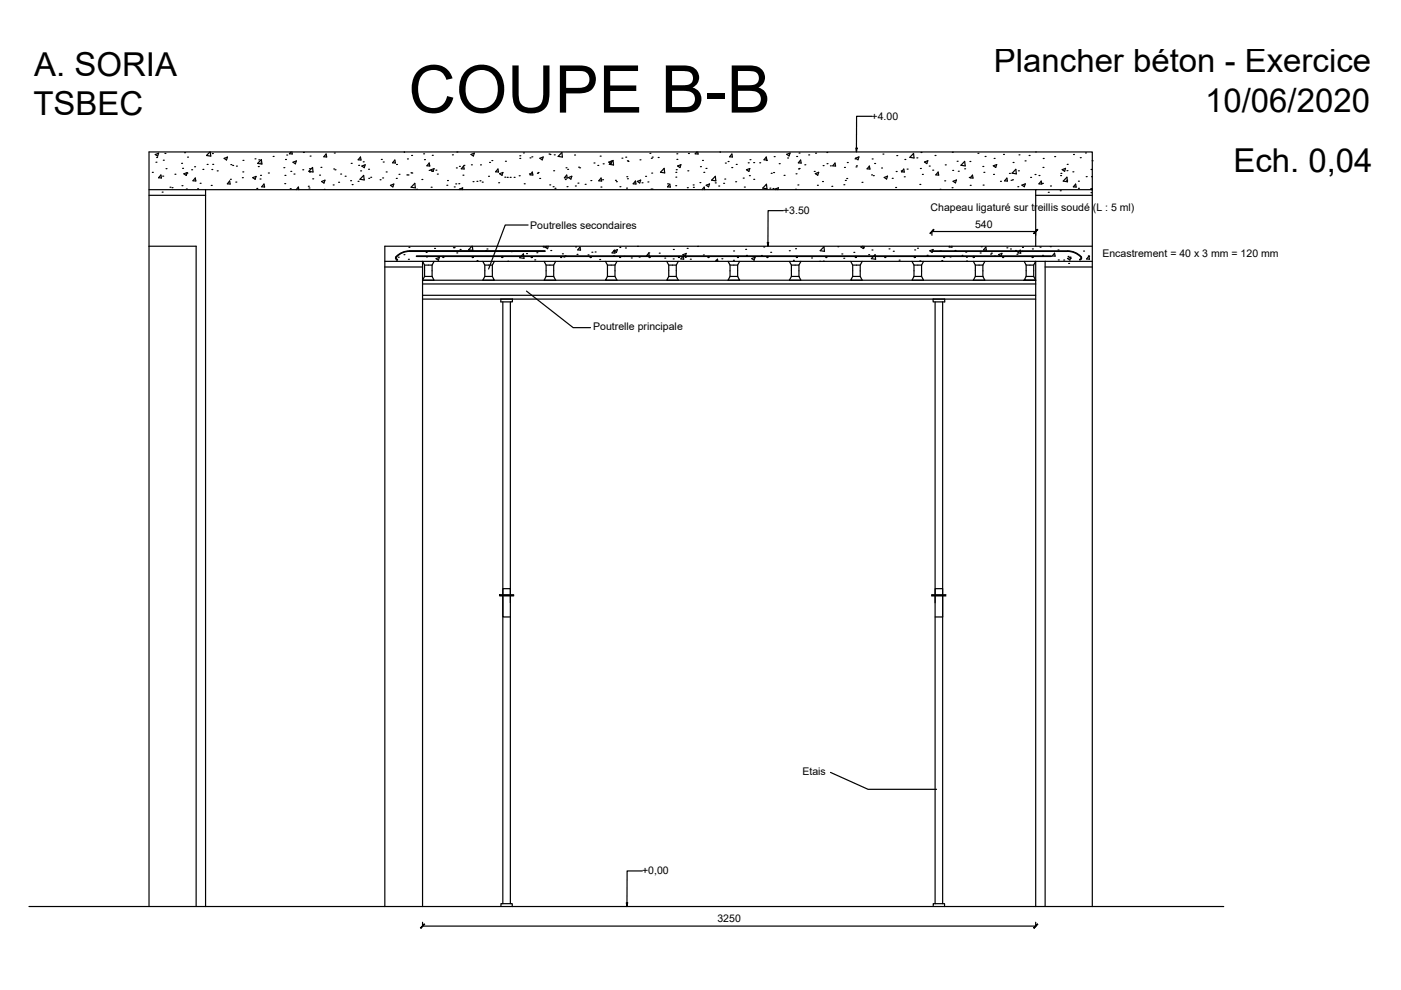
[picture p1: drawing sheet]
<svg xmlns="http://www.w3.org/2000/svg" width="297mm" height="210mm" viewBox="0 0 297 210" stroke-linecap="round" stroke-linejoin="round" font-family="sans-serif">
<!-- layer: Coffrage -->
<g fill="none" stroke="#000" stroke-width=".25">
<path d="M32.3 36.5h.1M32.9 32.8l.7-.3-.2 .6zM33.1 34.4h.1M33.2 33.4h.1M34.1 37.1l.1 .6h-.6zM34.5 37.3h.1M34.6 34h.1M35 32.5h.1M35.2 35.8h.1M36 39.7h.1M36.5 39.8h.1M37.1 36.9h.1"/>
<path d="M38.5 34.6h.1M38.6 39.4h.1M38.7 35.7h.1M39 36.9l.7-.3-.2 .6zM39.1 32.4h.1M39.6 36.7h.1M39.8 33.3h.1M40.6 36h.1M41.3 35.4h.1M41.4 37.7l.1 .7-.6-.1zM42.4 38.9h.1M43 35.9h.1"/>
<path d="M43.9 34.9h.1M44.5 32.2l-.7 .8 .9 .1-.1-.9M44.8 39.3h.1M44.9 35.9h.1M45 32.6h.1M45.1 34.9h.1M46.1 36.2h.1M47.5 33.6l.7-.3-.2 .6zM48.7 38.4l.1 .6h-.6zM48.8 38h.1M48.9 34.9h.1M49.3 35.1h.1"/>
<path d="M50 38.6h.1M50.1 35.2h.1M51.4 37.7h.1M51.5 36.4h.1M51.5 34h.1M53.6 37.7l.7-.3-.2 .6zM54.1 33.7h.1M54.4 40h.1M54.8 35.3h.1M54.9 33.9h.1M55.1 38h.1M55.2 37.2h.1"/>
<path d="M55.3 34.6h.1M55.4 33.8l.1 1-.9-.2zM56 39l.1 .7-.6-.1zM56.9 36.7h.1M57.9 33.2h.1M60.2 35.5h.1M60.4 38.9h.1M60.4 37.2h.1M60.5 33.8h.1M60.8 32.9h.1M61.7 36.3h.1M61.7 32.2l-.3 .4h.6l-.1-.4"/>
<path d="M62.1 34.4l.7-.3-.2 .6zM62.3 36.9h.1M64.2 36h.1M64.3 32.3h.1M65.4 39.5h.1M65.5 39.9h.1M65.6 35.8h.1M65.6 36.5h.1M65.7 33.1h.1M66.3 35.5l.1 1-.9-.2zM66.3 37.9h.1M67.7 37.1h.1"/>
<path d="M68 35.5h.1M68.2 38.5l.7-.3-.2 .6zM69.1 32.6l.2 .7-.7-.1zM70.6 39.2h.1M70.8 35.8h.1M70.9 32.4h.1M71 36h.1M71.8 38.7h.1M72.2 36.9h.1M73.2 37.4h.1M74.3 38.3h.1M74.5 34.6h.1"/>
<path d="M74.7 39.1h.1M75.9 38.4h.1M76 35.1h.1M76.4 33.3l.1 .6h-.6zM76.5 36.2h.1M76.7 35.2l.7-.3-.2 .6zM77 34.3h.1M77.1 37.2l.1 1-.9-.2zM78.1 35.9h.1M78.2 37.8h.1M78.6 37.6h.1M80.6 38.1h.1"/>
<path d="M80.8 33.8h.1M81.1 37.7h.1M81.3 34.4h.1M81.9 36.5h.1M82.8 39.3l.7-.3-.2 .6zM83.7 33.9l.1 .7-.6-.1zM84 37.8h.1M84.1 34.9h.1M84.6 37h.1M85.7 32.2h.1M86.3 37.1h.1M86.4 33.7h.1"/>
<path d="M86.5 37.1h.1M87.1 36.6h.1M87.3 33h.1M87.3 36.7h.1M88 38.9l.1 .9-.9-.1zM89.4 38.1h.1M89.8 32.6h.1M90 33.8h.1M91 36.1h.1M91 34.6l.1 .6-.6-.1zM91.3 36l.7-.2-.2 .6-.5-.4M91.4 39.7h.1"/>
<path d="M91.5 36.3h.1M91.7 32.9h.1M92.4 36.1h.1M92.7 36.9h.1M94.7 39.3h.1M94.9 38.3h.1M95.9 32.8h.1M96.3 39.6h.1M96.6 39h.1M96.8 35.6h.1M96.9 32.2h.1M97.3 38.9h.1"/>
<path d="M97.4 35.3h.1M98.2 37.1h.1M98.3 35.2l.1 .6h-.6zM98.4 35.1h.1M99.9 32.7l.7-.2-.2 .6zM99.9 34.9h.1M100.3 38.5h.1M101.1 38.4h.1M101.8 38.3h.1M101.9 35h.1M102.2 38.6h.1M103.6 37.4h.1"/>
<path d="M103.8 34.4h.1M104.3 34h.1M105.6 35.8l.1 .7-.6-.1zM105.7 38.7h.1M105.9 36.8l.7-.2-.2 .6zM107 37.6h.1M107.2 34.2h.1M107.5 37.6h.1M108.2 37.6h.1M109 37.6h.1M110.1 37.3h.1M110.2 33.6h.1"/>
<path d="M110.2 33h.1M111 32.4h.1M111.1 39h.1M112.3 36.9h.1M112.4 33.5h.1M112.8 33.3h.1M112.9 36.5l.1 .6h-.6zM113.9 36.8h.1M114.1 36.6h.1M114.4 37.8h.1M114.5 33.6l.7-.3-.2 .6zM116.4 32.6h.1"/>
<path d="M116.6 39.2h.1M116.6 32.8h.1M117.3 39.6h.1M117.4 36.2h.1M117.5 32.8h.1M117.7 39.9h.1M119.1 32.3l.1 1-.9-.1zM119.8 38.1h.1M120 35.6h.1M120.2 37.1l.1 .7-.6-.1zM120.2 39.6h.1M120.3 35.9h.1"/>
<path d="M120.5 37.6l.7-.2-.2 .6zM121.8 32.9h.1M122 39.4h.1M122.5 38.8h.1M122.7 35.4h.1M122.9 35.6h.1M124.1 39.1h.1M125.3 38.3h.1M125.9 34.6h.1M126.7 35.1h.1M127.2 33.1h.1M127.4 39.7h.1"/>
<path d="M127.4 37.8l.2 .6-.6-.1zM127.8 38.1h.1M127.9 34.7h.1M129.1 34.4l.7-.3-.2 .6zM130 34l.1 1-.9-.2zM130.5 38.2h.1M130.7 38.5h.1M131.4 39.6h.1M131.9 33.5h.1M132.7 33.3h.1M132.8 39.9h.1M132.9 37.5h.1"/>
<path d="M133 34.1h.1M133 37.9h.1M133.2 34.2h.1M134.7 38.4l.1 .6h-.6zM135.1 38.5l.7-.3-.2 .6zM135.7 33.9h.1M136.1 38.8h.1M136.9 37.4h.1M137.4 38.6h.1M137.8 32.5h.1M138.1 33.6h.1M138.2 36.7h.1"/>
<path d="M138.3 33.3h.1M139.5 33.4h.1M140.8 35.7l.1 1-.9-.2zM141.5 39h.1M142 39l.1 .7-.6-.1zM143.3 39.4h.1M143.3 36.5h.1M143.3 37.6h.1M143.4 36h.1M143.5 32.6h.1M143.5 33.8h.1M143.7 35.2l.7-.3-.2 .6z"/>
<path d="M145.7 39.8h.1M145.8 36.2h.1M146 32.5h.1M147 39.2h.1M147 39.7h.1M147.7 32.2l-.3 .4 .6 .1-.1-.5M148.4 38.7h.1M148.5 35.3h.1M148.9 34h.1M149.2 36.5h.1M149.7 35.7h.1M149.7 39.3l.7-.3-.2 .6z"/>
<path d="M151.7 38.8h.1M151.7 37.4l.1 .9-.9-.1zM152.4 39.4h.1M152.6 32.2h.1M152.7 32.2h.1M153.4 38.9h.1M153.7 38h.1M153.8 34.6h.1M154.4 34.2h.1M155.1 35.5h.1M155.2 32.7l.1 .6-.6-.1zM156 38.5h.1"/>
<path d="M156.1 34.9h.1M157.6 37.8h.1M157.8 39.7h.1M158.3 36l.7-.3-.2 .6zM158.6 34.5h.1M158.9 37.2h.1M159 33.9h.1M159.8 34.5h.1M159.8 38h.1M161.1 34.5h.1M162.5 33.3l.1 .6h-.6zM162.5 34h.1"/>
<path d="M162.5 39.1l.1 .9-.9-.1zM163.2 39.9h.1M163.5 36.7h.1M163.9 40h.1M164 36.6h.1M164.1 33.2h.1M165.2 34.7h.1M166.2 37.2h.1M166.8 32.7l.7-.3-.2 .7zM167 33.5h.1M168.8 36.9h.1M168.9 33.2h.1"/>
<path d="M169.2 39.2h.1M169.3 35.8h.1M169.4 32.4h.1M169.4 35.7h.1M169.7 33.9l.2 .7-.6-.1zM170.6 34.9h.1M171.5 32.8h.1M172.6 36.3h.1M172.9 36.8l.7-.3-.2 .7zM172.9 32.5h.1M173.3 39.3h.1M174.4 38.5h.1"/>
<path d="M174.5 35.1h.1M175.3 32.3h.1M175.3 34.7h.1M176.1 35.2h.1M176.4 39.5h.1M177 34.6l.2 .6h-.6zM178.9 39.2h.1M179 35.5h.1M179.2 38.3h.1M179.5 37.8h.1M179.6 34.5h.1M181.3 33.7h.1"/>
<path d="M181.4 33.5l.7-.2-.2 .6zM181.5 31.4h.2l-.1 .8zM181.5 35.4h.1M181.6 35.2h.1M182.8 38.7h.1M184.3 35.2l.1 .6h-.6l.5-.6M184.8 37.1h.1M184.8 24.7h-3.2v6.7M184.9 33.7h.1M185.2 37.2h.1M185.4 34.7h.1M186.9 35.6h.1"/>
<path d="M187.2 32.7h.1M187.5 37.6l.7-.3-.2 .7zM189.2 37.8h.1M189.9 39.8h.1M190 36.4h.1M190.1 33h.1M191.1 36.2h.1M191.6 35.8l.1 .7-.6-.1zM191.7 37.5h.1M191.8 33.8h.1M192.3 35.9h.1M193.7 32.5l.1 1-.9-.1z"/>
<path d="M194.4 33.5h.1M195 39.1h.1M195.1 35.7h.1M195.3 32.3h.1M195.6 37h.1M196 34.4l.7-.3-.2 .6zM197 35.2h.1M197.8 36.1h.1M198.2 33h.1M198.9 36.5l.1 .6h-.6zM200.3 38.3h.1M200.4 35h.1"/>
<path d="M201.8 39.8h.1M201.9 32.3h.1M202 36.1h.1M202.1 38.4l.7-.2-.2 .6zM202.9 34.2h.1M203.2 36.3h.1M204.5 35.8h.1M204.5 34.2l.1 1-.9-.2zM205.5 37.6h.1M205.6 34.2h.1M205.7 39.3h.1M206.2 37.1l.1 .7-.6-.1z"/>
<path d="M207.3 32.5h.1M208.4 35.3h.1M208.4 39.2h.1M208.6 36.5h.1M208.9 33.2h.1M210.6 35.2l.7-.3-.2 .6zM210.6 37h.1M210.8 33.6h.1M212.1 38.4h.1M212.8 32.7h.1M213.5 37.8l.1 .6-.6-.1zM214 36.8h.1"/>
<path d="M214.4 38.2h.1M214.7 38.1h.1M214.8 34.4h.1M215.4 35.9l.1 1-.9-.2zM215.8 39.6h.1M215.9 36.2h.1M216 32.8h.1M216.7 39.3l.7-.3-.2 .6zM217.3 34.1h.1M218.2 33h.1M218.5 37.6h.1M219.4 37h.1"/>
<path d="M219.6 32.2h.1M220.3 37.2h.1M220.8 38.4l.1 .6h-.6zM221 38.9h.1M221.1 35.5h.1M221.2 33.6h.1M222.7 39.4h.1M223.6 33.2h.1M224.9 37.2h.1M224.9 36.8h.1M225.9 35.7l-.7 .3 .5 .3 .2-.6M226.1 38.2h.1"/>
<path d="M226.2 36.2h.1M226.2 37.6l.1 .9-.9-.1zM226.3 34.9h.1M227.5 36.4h.1M227.6 32.8h.1M228.2 39.7l-.6-.1 .5-.6 .1 .7M228.6 39.9h.1M228.6 38.4h.1M229 33.4h.1M230.1 32.4h.1M230.3 37.5h.1M231.3 35.9h.1"/>
<path d="M231.4 37.5h.1M231.5 34.1h.1M231.6 39.9l-.3 .2 .3 .2M31.6 52.2h10v140M31.6 40.2h188M31.6 41.4h12M34.4 40.7h.1M39.5 40.1h.1M41.9 40h.1M43.6 40.2v152M61.5 40h.1M62.8 40.2l.5-.5 .1 .5"/>
<path d="M68.7 40.2h.1M81.6 55.4h8v136.8M81.6 56.6h8M84 55.3h.1M84.4 54.5h.1M85.6 54h.1M86.6 55h.1M86.7 52.4h.1M86.8 53.2a3.4 3.4 0 0 0-2.9 1.5l.2 .4 .2-.1a.32 .32 0 0 1-.2-.5l.8-.7 1.5-.5h29.2v-.1h-28.8M88.3 54.3h134.6v.1h-134.6zM88.3 40.1h.1M90 56.2v2.4"/>
<path d="M90.4 53.5h.1M90.4 54.5h.1M90.9 53.2h.1M91.6 58.6h-1.6l-.4 .8M91.6 58.6l.4 .8h-2.4M91.6 56.2v2.4M92 55.4l-.4 .8h-1.6l-.4-.8h142M92.1 52.7h.1M92.4 54.8l.8-.2-.3 .6zM96.1 52.5h.1M96.3 52.5h.1M96.9 53.6h.1"/>
<path d="M97.5 40.2l-.1-.1 .7-.3-.1 .4M97.6 52.9h.1M99.4 53.3h.1M100.1 52.2l-.8 .8 .9 .1v-.9M101.1 55.2h.1M102.4 55.4l.4 .8h1.6l.4-.8M102.8 58.6h1.6l.4 .8h-2.4zM102.8 56.2v2.4M103 53.1h.1M103.2 52.8h.1M104.4 56.2v2.4M106.4 54.5h.1"/>
<path d="M107.8 55.4h-.1M107.8 55.4h.1M108.4 53.4h.1M111 53.8l.1 1-.9-.2zM111.6 53.8h.1M112 47.7h-4.9l-3.5 9.3M113.4 55.1h.1M113.8 53.6h.1M115.3 52.2l-.1 .1 .6 .1v-.2M115.4 55.4l.4 .8h1.6l.4-.8M115.8 58.6h1.6l.4 .8h-2.4zM115.8 56.2v2.4"/>
<path d="M116 52.2l-.4 .2 .5 .3 .2-.5M116.8 53.1h.1M117.4 56.2v2.4M119.2 53.8h.1M119.6 54.5h.1M119.8 54.3h.1M122 52.4h.1M122.3 53.9h.1M123 52.4l.1 .6h-.6zM124.7 54h.1M125.5 53.5h.1M126.2 53.4h.1"/>
<path d="M127.1 55h.1M128.4 55.4l.4 .8h1.6l.4-.8M128.8 58.6h1.6l.4 .8h-2.4zM128.8 56.2v2.4M130.1 54.3h.1M130.2 53.2l.7-.3-.2 .6zM130.3 53l.1 .7-.6-.1zM130.4 56.2v2.4M131.4 52.5h.1M132.3 54.4h.1M132.6 52.6h.1M133.9 54.7h.1"/>
<path d="M135.1 52.2h.1M135.5 54.5h.1M137.5 53.6h.1M137.5 53.7l.2 .6h-.6zM138 40.1h.1M138.3 40.1h.1M139.8 53.7h.1M140.9 54.7h.1M141.4 55.4l.4 .8h1.6l.4-.8M141.8 58.6h1.6l.4 .8h-2.4zM141.8 56.2v2.4M142.7 54.9h.1"/>
<path d="M142.8 52.9h.1M143.4 56.2v2.4M144.8 54l.7-.3-.2 .6zM144.8 54.3l.2 .6h-.7zM145.3 54.6h.1M145.7 52.7h.1M146.4 55h.1M147.9 52.2h.1M148.8 40.2l.5-.5 .1 .5M149.1 54.1h.1M151.7 55.4l.4-.5 .1 .5M151.8 55.2h.1"/>
<path d="M153 54.9h.1M154.4 55.4l.4 .8h1.6l.4-.8M154.8 58.6h1.6l.4 .8h-2.4zM154.8 56.2v2.4M155.5 55.2h.1M155.5 53.2h.1M156.4 56.2v2.4M158.1 52.9h.1M158.3 54.2h.1M159.4 54.8l.7-.3-.2 .7zM161.4 54.2h.1M161.9 52.4h.1"/>
<path d="M162.7 51.4h.3l-.2 .8zM163.4 53.5h.1M164.5 40.2l-.2-.1 .7-.3-.1 .4M166.1 44.7h-3.3v6.7M167.3 53.2h.1M167.4 55.4l.4 .8h1.6l.4-.8M167.8 58.6h1.6l.4 .8h-2.4zM167.8 56.2v2.4M168.2 55.2h.1M168.7 40.1h.1M168.7 52.7h.1M169.4 56.2v2.4"/>
<path d="M172.1 54.7h.1M173.8 55.4h.1M174.6 55.4h.1M174.7 52.3l.1 1-.9-.2zM177.6 52.3h.1M178.5 53.8h.1M178.9 54.8h.1M180.4 55.4l.4 .8h1.6l.4-.8M180.8 58.6h1.6l.4 .8h-2.4zM180.8 56.2v2.4M181 53.5h.1M182.4 56.2v2.4"/>
<path d="M182.9 52.2l-.4 .2 .5 .3 .2-.5M183.1 52.5h.1M184.2 54h.1M184.9 53h.1M185.5 54l.1 1-.9-.2zM188.5 52.8h.1M189.4 53.3h.1M190.6 55.2h.1M193.4 55.4l.4 .8h1.6l.4-.8M193.8 58.6h1.6l.4 .8h-2.4zM193.8 56.2v2.4M193.9 53h.1"/>
<path d="M194.5 52.6h.1M195 55.3h.1M195.4 56.2v2.4M196.6 54.1h.1M197.1 53.2l.7-.3-.2 .6zM197.6 53.3h28.7l1.5 .3 1.3 .9a.32 .32 0 0 1-.2 .5v.1M197.6 49.9v-.8h22v.8M197.6 53.2h28.8M199.3 40.1h.1M199.3 53.2h.1M199.7 55.2h.1M201.4 52.2l-.2 .2h.6v-.2"/>
<path d="M201.4 54.5h.1M202.5 53.1h.1M204 54.1h.1M204.8 53.5h.1M204.9 54.5h.1M204.9 55.4h.1M206.4 55.4l.4 .8h1.6l.4-.8M206.8 58.6h1.6l.4 .8h-2.4zM206.8 56.2v2.4M207.8 53.6h.1M208.1 52.3h.1M208.4 56.2v2.4"/>
<path d="M209 52.4l.1 .6h-.6zM210 53.9h.1M210.2 53.7h.1M210.8 54.3h.1M211.7 54l.7-.3-.2 .6zM213.5 52.5h.1M214.2 52.8h.1M215.3 53.1h.1M215.6 53.9h.1M216.3 53l.1 .7-.6-.1zM216.8 53.3h.1M216.8 52.5h.1"/>
<path d="M217.1 55.4l.5 .8h1.6l.4-.8v136.8M217.6 58.6h1.6l.4 .8M217.6 58.6l-.5 .8h2.5h-130M217.6 56.2v2.4M218.9 52.8h.1M219.2 56.2v2.4M219.6 41.4h12M220.5 52.4h.1M221 54.1h.1M221.6 55.4v136.8M221.6 56.6h10M222.3 40.8h.1"/>
<path d="M222.7 52.3h.1M223.6 53.7l.1 .6h-.6zM224.3 53h.1M224.4 55.1h.1M224.8 40.4h.1M225.5 55.1h.1M226.3 54.8l.7-.3-.2 .6zM226.4 53.2a3.4 3.4 0 0 1 2.9 1.5l-.1 .3-.2 .1M226.5 54.4h.1M226.6 55.9h.1M226.9 54.8h.1M229.7 53.2h.1"/>
<path d="M230.8 54.3h.1M230.8 54.4h.1M230.9 54.3l.1 .7-.6-.1zM231.3 40.9h.1M231.6 40.2h-12v12M231.6 52.2h-150v140M89.6 63.4h130M89.6 60.2h130M89.6 62.6h130M106.2 63.4v.6h2.4v-.6M106.6 64v62.1v-1.3h1.6v1.3v-62.1M111.6 61.7l9.9 7.8h3.7"/>
<path d="M197.8 63.4v.6h2.5v-.6M198.3 64v62.1v-1.3h1.6v1.3v-62.1M105.9 126.1h3v.2h-3zM108.2 130.8h-1.6v-4.5v65.3M108.2 126.3v65.3M197.6 126.1v.2M198.3 126.3v65.3M198.3 130.8h1.6M199.9 126.3v65.3M200.6 126.1h-3v.2h3M176.1 163.8l7.9 3.6h14.6M6.1 192.2h253.4"/>
<path d="M31.6 192.2v-160h200v160M89.6 195.5v.9M89.6 196.4h130M106.2 192.2v-.6h2.4v.6M132.8 191.4h.3l-.2 .8zM136.2 184.7h-3.2l-.1 6.7M197.9 192.2v-.6h2.4v.6M219.6 195.5v.9"/>
<circle cx="94" cy="54.5" r=".12"/>
<circle cx="100.2" cy="54.5" r=".12"/>
<circle cx="106.5" cy="54.5" r=".12"/>
<circle cx="112.7" cy="54.5" r=".12"/>
<circle cx="119" cy="54.5" r=".12"/>
<circle cx="125.2" cy="54.5" r=".12"/>
<circle cx="131.5" cy="54.5" r=".12"/>
<circle cx="137.7" cy="54.5" r=".12"/>
<circle cx="144" cy="54.5" r=".12"/>
<circle cx="150.2" cy="54.5" r=".12"/>
<circle cx="156.5" cy="54.5" r=".12"/>
<circle cx="162.7" cy="54.5" r=".12"/>
<circle cx="168.9" cy="54.5" r=".12"/>
<circle cx="175.2" cy="54.5" r=".12"/>
<circle cx="181.4" cy="54.5" r=".12"/>
<circle cx="187.7" cy="54.5" r=".12"/>
<circle cx="193.9" cy="54.5" r=".12"/>
<circle cx="200.2" cy="54.5" r=".12"/>
<circle cx="206.4" cy="54.5" r=".12"/>
<circle cx="212.7" cy="54.5" r=".12"/>
<circle cx="218.9" cy="54.5" r=".12"/>
</g>
<g fill="#000" stroke="#000" stroke-width=".21">
<path d="M197.9 48.6l-.7 .9 .8-.8zM197.9 48.6l-.7 .9-.1-.1z"/>
<path d="M219.1 49.4l.1 .1 .7-.9zM219.9 48.6l.1 .1-.8 .8z"/>
<path d="M90 195.9l-.8 .9 .8-.8zM90 195.9l-.8 .9-.1-.1z"/>
<path d="M219.1 196.7l.1 .1 .7-.9zM219.9 195.9l.1 .1-.8 .8z"/>
</g>
<text font-size="14" x="86.6" y="23.9">COUPE B-B</text>
<g font-size="7">
<text x="7.3" y="16">A. SORIA</text>
<text x="210.7" y="15.3">Plancher béton - Exercice</text>
<text x="255.5" y="23.7">10/06/2020</text>
<text x="7.1" y="24.4">TSBEC</text>
<text x="261.5" y="36.5">Ech. 0,04</text>
</g>
<g font-size="2.2">
<text x="184.8" y="25.5">+4.00</text>
<text x="166" y="45.5">+3.50</text>
<text x="197.3" y="44.8">Chapeau ligaturé sur treillis soudé (L : 5 ml)</text>
<text x="112.4" y="48.5">Poutrelles secondaires</text>
<text x="206.7" y="48.2">540</text>
<text x="233.7" y="54.4">Encastrement = 40 x 3 mm = 120 mm</text>
<text x="125.8" y="70">Poutrelle principale</text>
<text x="170.1" y="164.3">Etais</text>
<text x="136.1" y="185.3">+0,00</text>
<text x="152.1" y="195.5">3250</text>
</g>
</svg>
